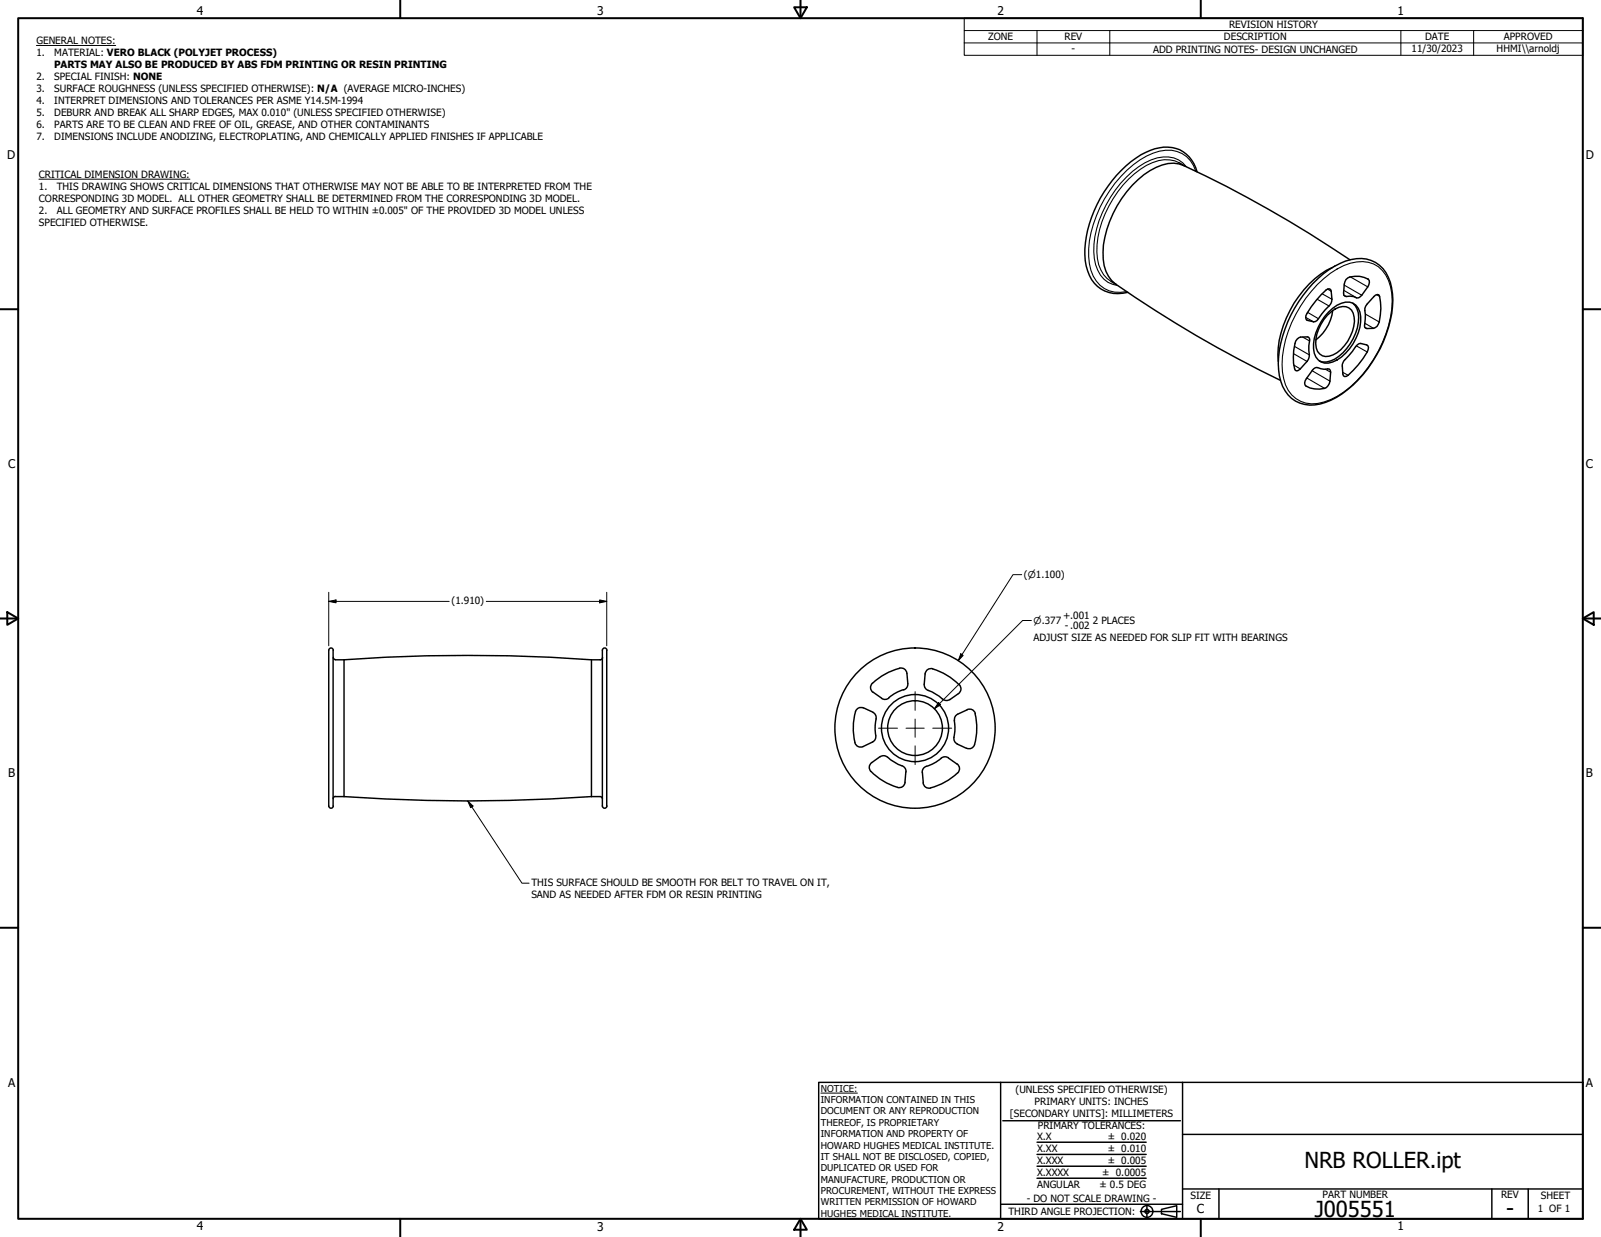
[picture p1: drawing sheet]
<svg xmlns="http://www.w3.org/2000/svg" width="559mm" height="432mm" viewBox="0 0 559 432" stroke-linecap="round" stroke-linejoin="round" font-family="sans-serif">
<!-- layer: Visible (ANSI) -->
<g fill="none" stroke="#000" stroke-width=".51">
<path d="M411.6 56.8l1.8 1.1M417.8 60a11.1 11.1 0 0 0-14.8-8.1 34.1 34.1 0 0 0-17.7 15.2 37.2 37.2 0 0 0-6.2 25.7 11.2 11.2 0 0 0 14.5 9.2M387.8 98.2l1.8 1.1M458.2 99a26.3 26.3 0 0 1 15.3-8.7 11.1 11.1 0 0 1 12.2 10.2 33.8 33.8 0 0 1-4 21.2 39.8 39.8 0 0 1-17.1 18 12.2 12.2 0 0 1-15-1.8 19.3 19.3 0 0 1-3.1-15.7 45.4 45.4 0 0 1 11.7-23.2zM465.1 93.3a35.8 35.8 0 0 0-18 23 27.3 27.3 0 0 0-.9 9.9M469.8 97.6l.6-.6a7.3 7.3 0 0 1 7.5 .9l.1 .7a9.9 9.9 0 0 1-3.1 4.9l-1 .5a6.4 6.4 0 0 0-4-.5l-.9-.5a9.4 9.4 0 0 1 .8-5.4zM471.2 90.7a400.9 400.9 0 0 0-59.7-33.5 15.6 15.6 0 0 0-12.2 3.8 37.8 37.8 0 0 0-14.3 27.1 12.5 12.5 0 0 0 4.3 11 421 421 0 0 0 57.6 33.7M452.8 118.4l1.2-.7 2.3-.1a1.01 1.01 0 0 1 .8 1.4l-.3 3.4a4 4 0 0 1-.6 3.8l-3 3.1-.6 .2-.5-.2a17.5 17.5 0 0 1 .1-10.2zM461 103l2.5-2.2 .9 .3a7.2 7.2 0 0 1 .2 4.6l-4.9 6.2-1.2 .4-2.2-.5a1.6 1.6 0 0 1-.1-2.4l1.4-2.3zM463.3 110a7.9 7.9 0 0 1 6.5-2.9 3.8 3.8 0 0 1 2.8 3.6 14.4 14.4 0 0 1-7.3 13.2 3.9 3.9 0 0 1-4.3 0 3.9 3.9 0 0 1-1.8-3.9 15 15 0 0 1 4.1-10zM463.7 109a9.6 9.6 0 0 1 7.3-3.5 4.8 4.8 0 0 1 3.9 5 17.3 17.3 0 0 1-9.8 15.9 4.7 4.7 0 0 1-6.6-4.7 17.6 17.6 0 0 1 5.2-12.7zM465.1 108.4a14.9 14.9 0 0 1-5.9 10.3"/>
<path d="M472.1 105.8a6.8 6.8 0 0 1 2 6.8 17.6 17.6 0 0 1-9.7 13.4l-1.4 .4-2.5-.4M479.6 103.5l.5-.5 1.2-.1a16.9 16.9 0 0 1-.2 10.3l-.5 .7-1.2 .7h-2.7l-.5-.8 .4-3.9a3.5 3.5 0 0 1 .6-3.8zM458.5 128.7l1-.4h.4a7.3 7.3 0 0 0 4.1 .5l.3 .5a6.8 6.8 0 0 1-1.3 6 7.6 7.6 0 0 1-7.5-.9l-.1-.7a12.2 12.2 0 0 1 3.1-5zM473.7 120.4l1.2-.5 2.1 .5a1.59 1.59 0 0 1 .2 2.5 29.7 29.7 0 0 1-7.3 8.5l-1-.2a7.4 7.4 0 0 1-.1-4.6zM114.7 227a.79 .79 0 0 1 .8-.8 .79 .79 0 0 1 .8 .8M114.7 227v54.4M116.3 227v54.4M116.3 229.5l.2 .5 .6 .3M117 230.3h3.1M120.1 230.3a612.5 612.5 0 0 1 86.3 0M120.1 230.3v47.8M206.4 230.3v47.8"/>
<path d="M210.2 227a.79 .79 0 0 1 .8-.8 .79 .79 0 0 1 .8 .8M210.2 227v54.4M210.3 229.5l-.5 .8h-3.4M211.8 227v54.4M304.5 238.5a2.06 2.06 0 0 0 .2 3.2M314 233.2a2.06 2.06 0 0 1 2.5 1.9l.3 4.1-.6 1.2-.8 .4M314 233.3a21.6 21.6 0 0 0-9.5 5.2M322.6 238.9l.3 1.3 1.1 .8M322.9 235.2l-.3 3.7M325.5 233.5a21.6 21.6 0 0 1 9.3 5.6M325.5 233.4a2.06 2.06 0 0 0-2.6 1.8M334.8 239a2.06 2.06 0 0 1-.3 3.1l-3 2.1"/>
<path d="M298.4 259.2a2.06 2.06 0 0 0 2.9 1.4M304.7 248.7l.9 .9 .2 1.3M304.7 248.6l-3.3-1.5a2 2 0 0 0-2.8 1.3 21.7 21.7 0 0 0-.2 10.8M304.7 241.6l3 2.1M305.8 250.9a21.3 21.3 0 0 0-.2 6.8l-.7 1.1-3.7 1.8M310.2 243.7l-1.2 .5-1.3-.4M315.4 240.7a14 14 0 0 0-5.2 2.9M323.9 241a13.9 13.9 0 0 1 5 3M329 244l1.2 .5 1.3-.3M333.1 251.5a16.2 16.2 0 0 1-.2 6.3l.2 .9 .6 .7 3.7 1.8M337.6 247.7a2.06 2.06 0 0 1 2.8 1.4M337.6 247.8l-3.7 1.7-.7 1.1v.9"/>
<path d="M340.3 249.1a20 20 0 0 1-.4 11.4 2 2 0 0 1-2.5 .7M117 278.1h3.1M117.1 278l-.6 .2-.2 .6M120.1 278.1a612.5 612.5 0 0 0 86.3 0M206.4 278.1h3.1l.5 .2 .2 .5M316.2 269.4l-.4 3.7M316.2 269.5l-.1-1-.8-1a17.1 17.1 0 0 1-5.9-3.5l-.9-.2-.9 .1-3.3 2.3a2.05 2.05 0 0 0-.3 3.1 20.8 20.8 0 0 0 10 5.7 2.06 2.06 0 0 0 1.9-1.9M321.9 269.7l.3 3.6a2.06 2.06 0 0 0 2.6 1.8 22.4 22.4 0 0 0 9.4-5.3M323.4 267.5l-1.2 .8-.3 1.3M323.4 267.5a19.1 19.1 0 0 0 5.9-3.3l1.3 .1 3.4 2.4a1.98 1.98 0 0 1 .3 3.1M114.7 281.3a.79 .79 0 0 0 .8 .8 .79 .79 0 0 0 .8-.8M210.2 281.3a.79 .79 0 0 0 .8 .8 .79 .79 0 0 0 .8-.8"/>
<circle cx="319.4" cy="254.2" r="9.6"/>
<circle cx="319.4" cy="254.2" r="28"/>
<circle cx="319.4" cy="254.2" r="11.7"/>
</g>
<!-- layer: Visible Narrow (ANSI) -->
<g fill="none" stroke="#000" stroke-width=".38">
<path d="M411.6 56.8a11.7 11.7 0 0 0-11.4 .9 37.1 37.1 0 0 0-17.4 30.2 11.7 11.7 0 0 0 5 10.3M414 58.2a9.2 9.2 0 0 0-10.1-3.1 29.9 29.9 0 0 0-16.3 13.7 33.7 33.7 0 0 0-5.6 21.4 10 10 0 0 0 8.1 9.5M417.4 59.8a10.1 10.1 0 0 0-12.7-7 32 32 0 0 0-17.4 13.8 39.7 39.7 0 0 0-7.3 22.9 12.4 12.4 0 0 0 7.2 12l1.9 .5 4.2-.2M459.9 99.3a25.1 25.1 0 0 1 13.6-7.9 10.1 10.1 0 0 1 11.8 8.7 33.9 33.9 0 0 1-4.2 22.5 37.6 37.6 0 0 1-16.7 16.9 11.4 11.4 0 0 1-13.6-1.6 17.6 17.6 0 0 1-3.2-13.4 43.5 43.5 0 0 1 12.3-25.2zM469.1 99.5l6.2 3.6M471.3 96.6l6.1 3.5M477.3 97.3l.3 .2M454.7 117.7l2.4 1.3M455.7 110.8l2.8 1.5M456 111.6l.3 .2M456.4 109l3.8 2.3M459.7 104.5l4.2 2.3"/>
<path d="M461.5 102.6l3.4 1.9M463.4 100.9l1.2 .8M469 103l.9 .5M469 101.3l4.5 2.6M476.4 112.8l3 1.8M476.4 114.3l.7 .4M476.5 109.6l4.9 2.8M480.4 102.9l1.1 .5M451.5 123.4l4.7 2.8M451.6 127.4l2.2 1.4M451.8 120.9l5.2 3M456.1 132l6.2 3.6"/>
<path d="M458 129.4l6.2 3.6M462.6 128.9l1.8 1M468.7 130l1.8 1M473.4 120.7l3.8 2.2"/>
</g>
<!-- layer: Border (ANSI) -->
<g fill="none" stroke="#000" stroke-width=".7">
<path d="M6.3 6.3h546.1v419.1h-546.1zM139.7 0v6.3M277.2 2.5h4.4l-2.2 3.8zM279.4 0v6.3M419.1 0v6.3M0 107.9h6.3M552.4 107.9h6.4M0 215.9h6.3M2.5 213.7l3.8 2.2-3.8 2.2zM552.4 215.9l3.9-2.2v4.4zM552.4 215.9h6.4M0 323.8h6.3"/>
<path d="M552.4 323.8h6.4M139.7 425.4v6.4M279.4 425.4l2.2 3.9h-4.4zM279.4 425.4v6.4M419.1 425.4v6.4"/>
</g>
<!-- layer: Title (ANSI) -->
<g fill="none" stroke="#000" stroke-width=".51">
<path d="M285.8 377.8h266.6v47.6h-266.6zM349.2 377.8v47.6M412.7 377.8v47.6M350 391.2h62M361.9 398.7h38.1M412.7 396h139.7M361.9 411.3h38.1M361.9 407.1h38.1M361.9 403h38.1M412.7 415h139.7M425.4 415v10.4M520.7 415v10.4"/>
<path d="M533.4 415v10.4M349.2 420.4h63.5M398 422.9h14M400.3 420.6v4.6M405.4 422.1l5.3-1.2v4l-5.3-1.2z"/>
<circle cx="400.3" cy="422.9" r="2.06"/>
<circle cx="400.3" cy="422.9" r=".73"/>
</g>
<path d="M286.5 381.6h12.8" fill="none" stroke="#000" stroke-width=".35"/>
<!-- layer: Symbol (ANSI) -->
<path d="M12.7 15.9h27.7M336.5 10.7v-4.4h215.9v4.4M336.5 15h215.9M361.9 10.7v8.6M387.3 10.7v8.6M488.9 10.7v8.6M514.3 10.7v8.6M552.4 10.7h-215.9v4.3M552.4 10.7v8.6h-215.9v-4.3M13.6 62.5h52.7M163.3 279.6l1.8 1.8-.8 .5zM163.3 279.6l18.9 28.7h2.5" fill="none" stroke="#000" stroke-width=".35"/>
<!-- layer: Dimension (ANSI) -->
<path d="M114.7 209.9l2.6-.5v1zM114.7 209.9h42.1M114.7 206.8v18.6M169.7 209.9h42.1M209.3 209.4l2.5 .5-2.5 .5zM211.8 206.8v18.6M356.6 200.6h-3l-19.1 30M360 216.6h-3.1l-30.8 30.8M335.3 228.2l.9 .6-1.7 1.8zM327.6 245.2l.7 .8-2.2 1.4z" fill="none" stroke="#000" stroke-width=".35"/>
<g fill="#000">
<path d="M114.7 209.9l2.6-.5v1z" fill-rule="evenodd"/>
<path d="M209.3 209.4l2.5 .5-2.5 .5z" fill-rule="evenodd"/>
<path d="M335.3 228.2l.9 .6-1.7 1.8z" fill-rule="evenodd"/>
<path d="M327.6 245.2l.7 .8-2.2 1.4z" fill-rule="evenodd"/>
</g>
<!-- layer: Center Mark (ANSI) -->
<path d="M306.6 254.2h6.6M316.2 254.2h6.4M319.4 241.4v6.6M319.4 251v6.4M325.6 254.2h6.6M319.4 260.3v6.6" fill="none" stroke="#000" stroke-width=".35"/>
<!-- layer: Symbol (ANSI) -->
<path d="M163.3 279.6l1.8 1.8-.8 .5z" fill-rule="evenodd" fill="#000"/>
<g font-size="7.7">
<text x="455.3" y="407.6">NRB ROLLER.ipt</text>
<text x="458.9" y="424.8">J005551</text>
<text x="525.7" y="424.4">-</text>
</g>
<text font-size="4.3" x="417.8" y="423.5">C</text>
<g font-size="4.2">
<text x="68.7" y="5.3">4</text>
<text x="208.4" y="5.3">3</text>
<text x="348.1" y="5.3">2</text>
<text x="487.8" y="5.3">1</text>
<text x="2.5" y="55.5">D</text>
<text x="553.5" y="55.5">D</text>
<text x="2.8" y="163.4">C</text>
<text x="553.5" y="163.4">C</text>
<text x="2.9" y="271.4">B</text>
<text x="553.5" y="271.4">B</text>
<text x="2.8" y="379.3">A</text>
<text x="553.5" y="379.3">A</text>
<text x="68.7" y="429.5">4</text>
<text x="208.4" y="429.6">3</text>
<text x="348.1" y="429.6">2</text>
<text x="487.8" y="429.5">1</text>
</g>
<g font-size="3.5">
<text x="429" y="9.8">REVISION HISTORY</text>
<text x="12.7" y="15.3">GENERAL NOTES:</text>
<text x="344.9" y="14.1">ZONE</text>
<text x="371.5" y="14.1">REV</text>
<text x="427.2" y="14.1">DESCRIPTION</text>
<text x="497.4" y="14.1">DATE</text>
<text x="524.9" y="14.1">APPROVED</text>
<text x="12.7" y="19.5">1.</text>
<text x="18.9" y="23.7">PARTS MAY ALSO BE PRODUCED BY ABS FDM PRINTING OR RESIN PRINTING</text>
<text x="18.9" y="19.5">MATERIAL: VERO BLACK (POLYJET PROCESS)</text>
<text x="374" y="18.3">-</text>
<text x="402.5" y="18.4">ADD PRINTING NOTES- DESIGN UNCHANGED</text>
<text x="492.7" y="18.2">11/30/2023</text>
<text x="522.4" y="18.1">HHMI\\arnoldj</text>
<text x="12.7" y="27.8">2.</text>
<text x="18.9" y="27.8">SPECIAL FINISH: NONE</text>
<text x="12.7" y="32">3.</text>
<text x="18.9" y="32">SURFACE ROUGHNESS (UNLESS SPECIFIED OTHERWISE): N/A (AVERAGE MICRO-INCHES)</text>
<text x="12.7" y="36.2">4.</text>
<text x="12.7" y="40.4">5.</text>
<text x="18.9" y="36.2">INTERPRET DIMENSIONS AND TOLERANCES PER ASME Y14.5M-1994</text>
<text x="18.9" y="40.4">DEBURR AND BREAK ALL SHARP EDGES, MAX 0.010&quot; (UNLESS SPECIFIED OTHERWISE)</text>
<text x="12.7" y="44.6">6.</text>
<text x="18.9" y="44.6">PARTS ARE TO BE CLEAN AND FREE OF OIL, GREASE, AND OTHER CONTAMINANTS</text>
<text x="12.7" y="48.8">7.</text>
<text x="18.9" y="48.8">DIMENSIONS INCLUDE ANODIZING, ELECTROPLATING, AND CHEMICALLY APPLIED FINISHES IF APPLICABLE</text>
<text x="13.6" y="62">CRITICAL DIMENSION DRAWING:</text>
<text x="13.6" y="66.2">1.</text>
<text x="13.6" y="70.4">CORRESPONDING 3D MODEL. ALL OTHER GEOMETRY SHALL BE DETERMINED FROM THE CORRESPONDING 3D MODEL.</text>
<text x="19.8" y="66.2">THIS DRAWING SHOWS CRITICAL DIMENSIONS THAT OTHERWISE MAY NOT BE ABLE TO BE INTERPRETED FROM THE</text>
<text x="13.6" y="74.5">2.</text>
<text x="19.8" y="74.5">ALL GEOMETRY AND SURFACE PROFILES SHALL BE HELD TO WITHIN ±0.005&quot; OF THE PROVIDED 3D MODEL UNLESS</text>
<text x="13.6" y="78.7">SPECIFIED OTHERWISE.</text>
<text x="357.4" y="201.8">(⌀1.100)</text>
<text x="157.6" y="210.9">(1.910)</text>
<text x="371" y="216">+.001</text>
<text x="371.7" y="219.5">- .002</text>
<text x="381.4" y="217.9">2 PLACES</text>
<text x="360.7" y="223.6">ADJUST SIZE AS NEEDED FOR SLIP FIT WITH BEARINGS</text>
<text x="185.5" y="309.2">THIS SURFACE SHOULD BE SMOOTH FOR BELT TO TRAVEL ON IT,</text>
<text x="185.5" y="313.4">SAND AS NEEDED AFTER FDM OR RESIN PRINTING</text>
<text x="354.5" y="381.6">(UNLESS SPECIFIED OTHERWISE)</text>
<text x="352.5" y="390">[SECONDARY UNITS]: MILLIMETERS</text>
<text x="361.1" y="385.8">PRIMARY UNITS: INCHES</text>
<text x="362.3" y="394.1">PRIMARY TOLERANCES:</text>
<text x="361.9" y="397.9">X.X</text>
<text x="386.7" y="398">± 0.020</text>
<text x="361.9" y="402.1">X.XX</text>
<text x="361.9" y="406.3">X.XXX</text>
<text x="386.7" y="402.1">± 0.010</text>
<text x="386.7" y="406.3">± 0.005</text>
<text x="361.9" y="410.5">X.XXXX</text>
<text x="384.7" y="410.5">± 0.0005</text>
<text x="358.4" y="419.7">- DO NOT SCALE DRAWING -</text>
<text x="361.9" y="414.6">ANGULAR</text>
<text x="383.8" y="414.7">± 0.5 DEG</text>
<text x="415.5" y="418.4">SIZE</text>
<text x="461.6" y="418.3">PART NUMBER</text>
<text x="523.9" y="418.3">REV</text>
<text x="537.8" y="418.4">SHEET</text>
<text x="352" y="424.2">THIRD ANGLE PROJECTION:</text>
<text x="536.7" y="423.2">1 OF 1</text>
</g>
<g font-size="3.3">
<text x="360.7" y="217.9">⌀.377</text>
<text x="286.5" y="381.1">NOTICE:</text>
<text x="286.5" y="385">INFORMATION CONTAINED IN THIS</text>
<text x="286.5" y="389">DOCUMENT OR ANY REPRODUCTION</text>
<text x="286.5" y="392.9">THEREOF, IS PROPRIETARY</text>
<text x="286.5" y="396.9">INFORMATION AND PROPERTY OF</text>
<text x="286.5" y="400.9">HOWARD HUGHES MEDICAL INSTITUTE.</text>
<text x="286.5" y="404.9">IT SHALL NOT BE DISCLOSED, COPIED,</text>
<text x="286.5" y="408.9">DUPLICATED OR USED FOR</text>
<text x="286.5" y="412.8">MANUFACTURE, PRODUCTION OR</text>
<text x="286.5" y="416.8">PROCUREMENT, WITHOUT THE EXPRESS</text>
<text x="286.5" y="420.8">WRITTEN PERMISSION OF HOWARD</text>
<text x="286.5" y="424.8">HUGHES MEDICAL INSTITUTE.</text>
</g>
</svg>
